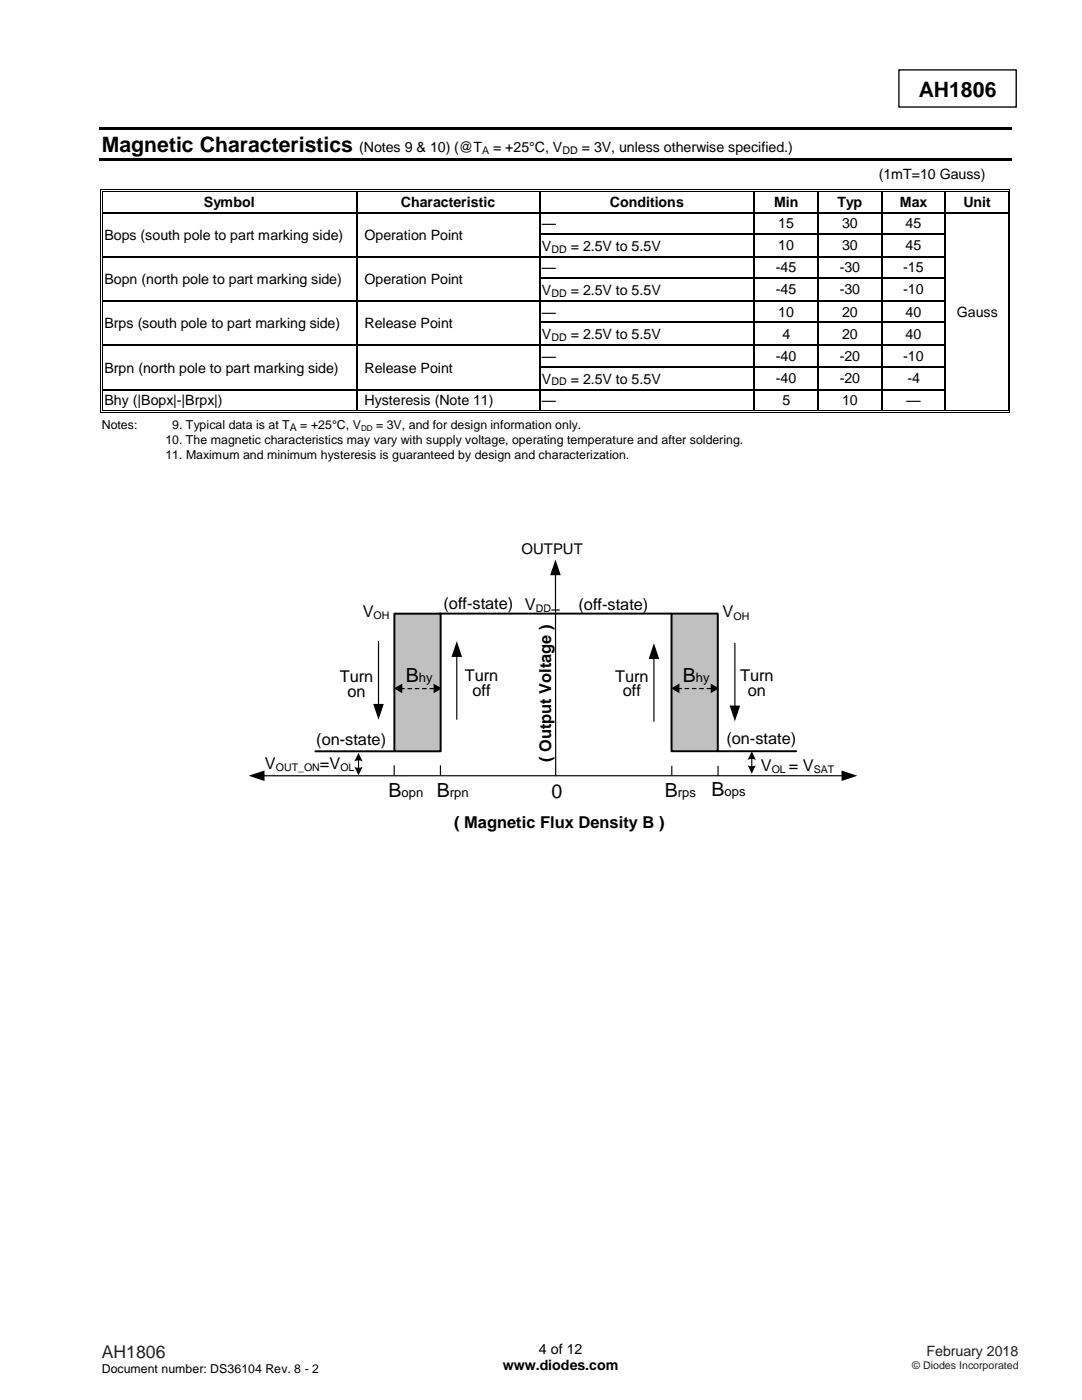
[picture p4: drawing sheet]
<svg xmlns="http://www.w3.org/2000/svg" width="216mm" height="279mm" viewBox="0 0 216 279" stroke-linecap="round" stroke-linejoin="round" font-family="sans-serif">
<path d="M179.4 14h23.4v7.4h-23.4z" fill="none" stroke="#000" stroke-width=".26"/>
<g fill="#000">
<path d="M19.8 25.5h182.2v.5h-182.2z" fill-rule="evenodd"/>
<path d="M19.8 31.6h182.2v.5h-182.2z" fill-rule="evenodd"/>
<path d="M20.1 37.8h.1v.6h-.1z" fill-rule="evenodd"/>
<path d="M20.1 37.8h.5v.2h-.5z" fill-rule="evenodd"/>
<path d="M20.4 38.1h.2v.3h-.2z" fill-rule="evenodd"/>
<path d="M20.4 38.1h.2v.2h-.2z" fill-rule="evenodd"/>
<path d="M71 38.3l.3 .1z" fill-rule="evenodd"/>
<path d="M71 37.8h.5v.2h-.5z" fill-rule="evenodd"/>
<path d="M71 38.1h.5v.2h-.5z" fill-rule="evenodd"/>
<path d="M107.5 38.3l.3 .1z" fill-rule="evenodd"/>
<path d="M107.5 37.8h.6v.2h-.6z" fill-rule="evenodd"/>
<path d="M107.5 38.1h.6v.2h-.6z" fill-rule="evenodd"/>
<path d="M150.4 38.3l.2 .1z" fill-rule="evenodd"/>
<path d="M150.4 37.8h.5v.2h-.5z" fill-rule="evenodd"/>
<path d="M150.4 38.1h.5v.2h-.5z" fill-rule="evenodd"/>
<path d="M163.1 38.3l.2 .1z" fill-rule="evenodd"/>
<path d="M163.1 37.8h.5v.2h-.5z" fill-rule="evenodd"/>
<path d="M163.1 38.1h.5v.2h-.5z" fill-rule="evenodd"/>
<path d="M175.8 38.3l.3 .1z" fill-rule="evenodd"/>
<path d="M175.8 37.8h.5v.2h-.5z" fill-rule="evenodd"/>
<path d="M175.8 38.1h.5v.2h-.5z" fill-rule="evenodd"/>
<path d="M188.5 38.3l.3 .1z" fill-rule="evenodd"/>
<path d="M188.5 37.8h.5v.2h-.5z" fill-rule="evenodd"/>
<path d="M188.5 38.1h.5v.2h-.5z" fill-rule="evenodd"/>
<path d="M201.1 37.8h.5v.2h-.5z" fill-rule="evenodd"/>
<path d="M201.1 38.1h.1v.3h-.1z" fill-rule="evenodd"/>
<path d="M201.1 38.1h.1v.2h-.1z" fill-rule="evenodd"/>
<path d="M201.4 37.8h.2v.6h-.2z" fill-rule="evenodd"/>
<path d="M20.1 42.3h.1v.3h-.1z" fill-rule="evenodd"/>
<path d="M20.1 46.5h.1v.3h-.1z" fill-rule="evenodd"/>
<path d="M20.1 51.1h.1v.3h-.1z" fill-rule="evenodd"/>
<path d="M20.1 55.3h.1v.3h-.1z" fill-rule="evenodd"/>
<path d="M20.4 42.3h.2v.3h-.2z" fill-rule="evenodd"/>
<path d="M20.4 46.5h.2v.3h-.2z" fill-rule="evenodd"/>
<path d="M20.4 51.1h.2v.3h-.2z" fill-rule="evenodd"/>
<path d="M20.4 55.3h.2v.3h-.2z" fill-rule="evenodd"/>
<path d="M71 42.3h.3v.3h-.3z" fill-rule="evenodd"/>
<path d="M71 46.5h.3v.3h-.3z" fill-rule="evenodd"/>
<path d="M71 51.1h.3v.3h-.3z" fill-rule="evenodd"/>
<path d="M71 55.3h.3v.3h-.3z" fill-rule="evenodd"/>
<path d="M107.5 42.3h.3v.3h-.3z" fill-rule="evenodd"/>
<path d="M107.5 46.5h.3v.3h-.3z" fill-rule="evenodd"/>
<path d="M107.5 51.1h.3v.3h-.3z" fill-rule="evenodd"/>
<path d="M107.5 55.3h.3v.3h-.3z" fill-rule="evenodd"/>
<path d="M150.4 42.3h.2v.3h-.2z" fill-rule="evenodd"/>
<path d="M150.4 46.5h.2v.3h-.2z" fill-rule="evenodd"/>
<path d="M150.4 51.1h.2v.3h-.2z" fill-rule="evenodd"/>
<path d="M150.4 55.3h.2v.3h-.2z" fill-rule="evenodd"/>
<path d="M163.1 42.3h.2v.3h-.2z" fill-rule="evenodd"/>
<path d="M163.1 46.5h.2v.3h-.2z" fill-rule="evenodd"/>
<path d="M163.1 51.1h.2v.3h-.2z" fill-rule="evenodd"/>
<path d="M163.1 55.3h.2v.3h-.2z" fill-rule="evenodd"/>
<path d="M175.8 42.3h.3v.3h-.3z" fill-rule="evenodd"/>
<path d="M175.8 46.5h.3v.3h-.3z" fill-rule="evenodd"/>
<path d="M175.8 51.1h.3v.3h-.3z" fill-rule="evenodd"/>
<path d="M175.8 55.3h.3v.3h-.3z" fill-rule="evenodd"/>
<path d="M188.5 42.3h.3v.3h-.3z" fill-rule="evenodd"/>
<path d="M188.5 46.5h.3v.3h-.3z" fill-rule="evenodd"/>
<path d="M188.5 51.1h.3v.3h-.3z" fill-rule="evenodd"/>
<path d="M188.5 55.3h.3v.3h-.3z" fill-rule="evenodd"/>
<path d="M201.1 42.3h.1v.3h-.1z" fill-rule="evenodd"/>
<path d="M201.1 46.5h.1v.3h-.1z" fill-rule="evenodd"/>
<path d="M201.1 51.1h.1v.3h-.1z" fill-rule="evenodd"/>
<path d="M201.1 55.3h.1v.3h-.1z" fill-rule="evenodd"/>
<path d="M201.4 42.3h.2v.3h-.2z" fill-rule="evenodd"/>
<path d="M201.4 46.5h.2v.3h-.2z" fill-rule="evenodd"/>
<path d="M201.4 51.1h.2v.3h-.2z" fill-rule="evenodd"/>
<path d="M201.4 55.3h.2v.3h-.2z" fill-rule="evenodd"/>
<path d="M20.1 60h.1v.2h-.1z" fill-rule="evenodd"/>
<path d="M20.1 64.2h.1v.2h-.1z" fill-rule="evenodd"/>
<path d="M20.1 68.8h.1v.3h-.1z" fill-rule="evenodd"/>
<path d="M20.1 73h.1v.3h-.1z" fill-rule="evenodd"/>
<path d="M20.1 77.6h.1v.3h-.1z" fill-rule="evenodd"/>
<path d="M20.4 60h.2v.2h-.2z" fill-rule="evenodd"/>
<path d="M20.4 64.2h.2v.2h-.2z" fill-rule="evenodd"/>
<path d="M20.4 68.8h.2v.3h-.2z" fill-rule="evenodd"/>
<path d="M20.4 73h.2v.3h-.2z" fill-rule="evenodd"/>
<path d="M20.4 77.6h.2v.3h-.2z" fill-rule="evenodd"/>
<path d="M71 60h.3v.2h-.3z" fill-rule="evenodd"/>
<path d="M71 64.2h.3v.2h-.3z" fill-rule="evenodd"/>
<path d="M71 68.8h.3v.3h-.3z" fill-rule="evenodd"/>
<path d="M71 73h.3v.3h-.3z" fill-rule="evenodd"/>
<path d="M71 77.6h.3v.3h-.3z" fill-rule="evenodd"/>
<path d="M107.5 60h.3v.2h-.3z" fill-rule="evenodd"/>
<path d="M107.5 64.2h.3v.2h-.3z" fill-rule="evenodd"/>
<path d="M107.5 68.8h.3v.3h-.3z" fill-rule="evenodd"/>
<path d="M107.5 73h.3v.3h-.3z" fill-rule="evenodd"/>
<path d="M107.5 77.6h.3v.3h-.3z" fill-rule="evenodd"/>
<path d="M150.4 60h.2v.2h-.2z" fill-rule="evenodd"/>
<path d="M150.4 64.2h.2v.2h-.2z" fill-rule="evenodd"/>
<path d="M150.4 68.8h.2v.3h-.2z" fill-rule="evenodd"/>
<path d="M150.4 73h.2v.3h-.2z" fill-rule="evenodd"/>
<path d="M150.4 77.6h.2v.3h-.2z" fill-rule="evenodd"/>
<path d="M163.1 60h.2v.2h-.2z" fill-rule="evenodd"/>
<path d="M163.1 64.2h.2v.2h-.2z" fill-rule="evenodd"/>
<path d="M163.1 68.8h.2v.3h-.2z" fill-rule="evenodd"/>
<path d="M163.1 73h.2v.3h-.2z" fill-rule="evenodd"/>
<path d="M163.1 77.6h.2v.3h-.2z" fill-rule="evenodd"/>
<path d="M175.8 60h.3v.2h-.3z" fill-rule="evenodd"/>
<path d="M175.8 64.2h.3v.2h-.3z" fill-rule="evenodd"/>
<path d="M175.8 68.8h.3v.3h-.3z" fill-rule="evenodd"/>
<path d="M175.8 73h.3v.3h-.3z" fill-rule="evenodd"/>
<path d="M175.8 77.6h.3v.3h-.3z" fill-rule="evenodd"/>
<path d="M188.5 60h.3v.2h-.3z" fill-rule="evenodd"/>
<path d="M188.5 64.2h.3v.2h-.3z" fill-rule="evenodd"/>
<path d="M188.5 68.8h.3v.3h-.3z" fill-rule="evenodd"/>
<path d="M188.5 73h.3v.3h-.3z" fill-rule="evenodd"/>
<path d="M188.5 77.6h.3v.3h-.3z" fill-rule="evenodd"/>
<path d="M201.1 60h.1v.2h-.1z" fill-rule="evenodd"/>
<path d="M201.1 64.2h.1v.2h-.1z" fill-rule="evenodd"/>
<path d="M201.1 68.8h.1v.3h-.1z" fill-rule="evenodd"/>
<path d="M201.1 73h.1v.3h-.1z" fill-rule="evenodd"/>
<path d="M201.1 77.6h.1v.3h-.1z" fill-rule="evenodd"/>
<path d="M201.4 60h.2v.2h-.2z" fill-rule="evenodd"/>
<path d="M201.4 64.2h.2v.2h-.2z" fill-rule="evenodd"/>
<path d="M201.4 68.8h.2v.3h-.2z" fill-rule="evenodd"/>
<path d="M201.4 73h.2v.3h-.2z" fill-rule="evenodd"/>
<path d="M201.4 77.6h.2v.3h-.2z" fill-rule="evenodd"/>
<path d="M20.1 81.9h.1v.5h-.1z" fill-rule="evenodd"/>
<path d="M20.1 82.2h.5v.2h-.5z" fill-rule="evenodd"/>
<path d="M20.4 81.9h.2v.1h-.2z" fill-rule="evenodd"/>
<path d="M20.4 81.9h.2v.1h-.2z" fill-rule="evenodd"/>
<path d="M71 81.9h.5v.1h-.5z" fill-rule="evenodd"/>
<path d="M71 82.2h.5v.2h-.5z" fill-rule="evenodd"/>
<path d="M107.5 81.9h.6v.1h-.6z" fill-rule="evenodd"/>
<path d="M107.5 82.2h.6v.2h-.6z" fill-rule="evenodd"/>
<path d="M150.4 81.9h.5v.1h-.5z" fill-rule="evenodd"/>
<path d="M150.4 82.2h.5v.2h-.5z" fill-rule="evenodd"/>
<path d="M163.1 81.9h.5v.1h-.5z" fill-rule="evenodd"/>
<path d="M163.1 82.2h.5v.2h-.5z" fill-rule="evenodd"/>
<path d="M175.8 81.9h.5v.1h-.5z" fill-rule="evenodd"/>
<path d="M175.8 82.2h.5v.2h-.5z" fill-rule="evenodd"/>
<path d="M188.5 81.9h.5v.1h-.5z" fill-rule="evenodd"/>
<path d="M188.5 82.2h.5v.2h-.5z" fill-rule="evenodd"/>
<path d="M201.1 82.2h.5v.2h-.5z" fill-rule="evenodd"/>
<path d="M201.1 81.9h.1v.1h-.1z" fill-rule="evenodd"/>
<path d="M201.1 81.9h.1v.1h-.1z" fill-rule="evenodd"/>
<path d="M201.4 81.9h.2v.5h-.2z" fill-rule="evenodd"/>
</g>
<g fill="none" stroke="#000" stroke-width=".2">
<path d="M20.2 38.4v3.9M20.5 38.4v3.9M20.6 37.9h50.4M20.6 38.2h50.4M71.5 37.9h36M71.5 38.2h36M108.1 37.9h42.3M108.1 38.2h42.3M150.9 37.9h12.2M150.9 38.2h12.2M163.6 37.9h12.2M163.6 38.2h12.2"/>
<path d="M176.3 37.9h12.2M176.3 38.2h12.2M189 37.9h12.1M189 38.2h12.1M201.2 38.4v3.9M201.5 38.4v3.9M20.2 42.6v3.9M20.2 46.8v4.3M20.2 51.4v3.9M20.2 55.6v4.4M20.5 42.6v3.9M20.5 46.8v4.3"/>
<path d="M20.5 51.4v3.9M20.5 55.6v4.4M201.2 42.6v3.9M201.2 46.8v4.3M201.2 51.4v3.9M201.2 55.6v4.4M201.5 42.6v3.9M201.5 46.8v4.3M201.5 51.4v3.9M201.5 55.6v4.4M20.2 60.2v4M20.2 64.4v4.4"/>
<path d="M20.2 69.1v3.9M20.2 73.3v4.3M20.2 77.9v4M20.5 60.2v4M20.5 64.4v4.4M20.5 69.1v3.9M20.5 73.3v4.3M20.5 77.9v4M201.2 60.2v4M201.2 64.4v4.4M201.2 69.1v3.9M201.2 73.3v4.3"/>
<path d="M201.2 77.9v4M201.5 60.2v4M201.5 64.4v4.4M201.5 69.1v3.9M201.5 73.3v4.3M201.5 77.9v4M20.6 82.3h50.4M20.6 82h50.4M71.5 82.3h36M71.5 82h36M108.1 82.3h42.3M108.1 82h42.3"/>
<path d="M150.9 82.3h12.2M150.9 82h12.2M163.6 82.3h12.2M163.6 82h12.2M176.3 82.3h12.2M176.3 82h12.2M189 82.3h12.1M189 82h12.1"/>
</g>
<g fill="none" stroke="#000" stroke-width=".25">
<path d="M71.1 38.4v3.9M107.7 38.4v3.9M150.5 38.4v3.9M163.2 38.4v3.9M175.9 38.4v3.9M188.6 38.4v3.9M20.6 42.4h50.4M20.6 51.3h50.4M71.1 42.6v3.9M71.1 46.8v4.3M71.1 51.4v3.9M71.1 55.6v4.4"/>
<path d="M71.3 42.4h36.2M71.3 51.3h36.2M107.7 42.6v3.9M107.7 46.8v4.3M107.7 51.4v3.9M107.7 55.6v4.4M107.8 42.4h42.6M107.8 46.7h42.6M107.8 51.3h42.6M107.8 55.5h42.6M150.5 42.6v3.9M150.5 46.8v4.3"/>
<path d="M150.5 51.4v3.9M150.5 55.6v4.4M150.6 42.4h12.5M150.6 46.7h12.5M150.6 51.3h12.5M150.6 55.5h12.5M163.2 42.6v3.9M163.2 46.8v4.3M163.2 51.4v3.9M163.2 55.6v4.4M163.3 42.4h12.5M163.3 46.7h12.5"/>
<path d="M163.3 51.3h12.5M163.3 55.5h12.5M175.9 42.6v3.9M175.9 46.8v4.3M175.9 51.4v3.9M175.9 55.6v4.4M176.1 42.4h12.4M176.1 46.7h12.4M176.1 51.3h12.4M176.1 55.5h12.4M188.6 42.6v3.9M188.6 46.8v4.3"/>
<path d="M188.6 51.4v3.9M188.6 55.6v4.4M188.8 42.4h12.3M20.6 60.1h50.4M20.6 68.9h50.4M20.6 77.8h50.4M71.1 60.2v4M71.1 64.4v4.4M71.1 69.1v3.9M71.1 73.3v4.3M71.1 77.9v4M71.3 60.1h36.2"/>
<path d="M71.3 68.9h36.2M71.3 77.8h36.2M107.7 60.2v4M107.7 64.4v4.4M107.7 69.1v3.9M107.7 73.3v4.3M107.7 77.9v4M107.8 60.1h42.6M107.8 64.3h42.6M107.8 68.9h42.6M107.8 73.2h42.6M107.8 77.8h42.6"/>
<path d="M150.5 60.2v4M150.5 64.4v4.4M150.5 69.1v3.9M150.5 73.3v4.3M150.5 77.9v4M150.6 60.1h12.5M150.6 64.3h12.5M150.6 68.9h12.5M150.6 73.2h12.5M150.6 77.8h12.5M163.2 60.2v4M163.2 64.4v4.4"/>
<path d="M163.2 69.1v3.9M163.2 73.3v4.3M163.2 77.9v4M163.3 60.1h12.5M163.3 64.3h12.5M163.3 68.9h12.5M163.3 73.2h12.5M163.3 77.8h12.5M175.9 60.2v4M175.9 64.4v4.4M175.9 69.1v3.9M175.9 73.3v4.3"/>
<path d="M175.9 77.9v4M176.1 60.1h12.4M176.1 64.3h12.4M176.1 68.9h12.4M176.1 73.2h12.4M176.1 77.8h12.4M188.6 60.2v4M188.6 64.4v4.4M188.6 69.1v3.9M188.6 73.3v4.3M188.6 77.9v4"/>
</g>
<path d="M134 122.5h9.2v27.4h-9.2z" fill-rule="evenodd" fill="#c0c0c0"/>
<path d="M87.6 122.5h46.4M134 122.5h9.2v27.4h-9.2zM143.3 149.9h15.6" fill="none" stroke="#000" stroke-width=".39"/>
<path d="M110.8 114.5l.1 40.3M130.5 131.2v12.8M146.6 128.4v12.7M134 152.9v1.9M143.3 152.9v1.9M150 151.2v1.9M168.2 154.8h-115.7" fill="none" stroke="#000" stroke-width=".23"/>
<g fill="#000">
<path d="M110.8 111.6l1.1 3.2h-2.1zM130.5 128.4l1 3.1h-2.1zM133.9 137.4l1.7-1v1.9zM141.8 136.4l1.7 1-1.7 .9zM49.6 154.8l3.2-1v2.1zM145.6 140.8h2.1l-1.1 3.2zM167.9 153.8l3.2 1-3.2 1.1z"/>
<path d="M150 150l.8 1.6a1.73 1.73 0 0 0-1.6 0z" fill-rule="evenodd"/>
<path d="M149.2 152.7a1.73 1.73 0 0 0 1.6 0l-.8 1.7z" fill-rule="evenodd"/>
</g>
<path d="M141.8 137.4h-6.5" fill="none" stroke="#000" stroke-width=".24" stroke-dasharray=".7 .7"/>
<path d="M78.7 122.5h9.2v27.4h-9.2z" fill-rule="evenodd" fill="#c0c0c0"/>
<path d="M78.7 122.5h9.2v27.4h-9.2zM62.9 149.9h15.7" fill="none" stroke="#000" stroke-width=".39"/>
<path d="M75.5 128v12.7M91.1 130.8v12.8M110.1 121.7h1.5M71.5 151.5v1.9M78.7 152.8v1.8M87.9 152.8v1.8" fill="none" stroke="#000" stroke-width=".23"/>
<g fill="#000">
<path d="M78.6 137.4l1.7-1v2zM86.5 136.4l1.7 1-1.7 1zM91.1 128l1.1 3.1h-2.1zM74.5 140.5h2.1l-1.1 3.1z"/>
<path d="M71.5 150.3l.8 1.7a1.73 1.73 0 0 0-1.6 0z" fill-rule="evenodd"/>
<path d="M70.7 153a1.73 1.73 0 0 0 1.6 0l-.8 1.7z" fill-rule="evenodd"/>
</g>
<path d="M86.5 137.4h-6.5" fill="none" stroke="#000" stroke-width=".24" stroke-dasharray=".7 .7"/>
<g font-size="4.2">
<text x="183.3" y="19.3">AH1806</text>
<text x="20.3" y="30.3">Magnetic Characteristics</text>
</g>
<g font-size="3.9">
<text x="81" y="136.1">B</text>
<text x="136.3" y="136.1">B</text>
<text x="77.5" y="159.1">B</text>
<text x="87.1" y="159.1">B</text>
<text x="110.1" y="159.2">0</text>
<text x="132.6" y="159">B</text>
<text x="142" y="158.9">B</text>
</g>
<text font-size="3.5" fill="#231f20" x="20.3" y="270.9">AH1806</text>
<g font-size="3.3">
<text x="110" y="152" transform="rotate(-90 110 152)">( Output Voltage )</text>
<text x="90.6" y="165.2">( Magnetic Flux Density B )</text>
</g>
<g font-size="3.2">
<text x="72.4" y="123.1">V</text>
<text x="88.5" y="121.4">(off-state)</text>
<text x="104.8" y="121.7">V</text>
<text x="115.4" y="121.7">(off-state)</text>
<text x="144.2" y="123.2">V</text>
<text x="67.8" y="136.2">Turn</text>
<text x="92.7" y="136">Turn</text>
<text x="122.7" y="136">Turn</text>
<text x="147.7" y="136">Turn</text>
<text x="69.3" y="139.1">on</text>
<text x="94.3" y="138.9">off</text>
<text x="124.3" y="139">off</text>
<text x="149.2" y="138.9">on</text>
<text x="63.1" y="148.6">(on-state)</text>
<text x="144.9" y="148.5">(on-state)</text>
<text x="52.9" y="153.5">V</text>
<text x="63.8" y="153.5">=V</text>
<text x="151.8" y="153.8">V</text>
<text x="157.4" y="153.8">= V</text>
</g>
<text font-size="3" x="104.1" y="110.5">OUTPUT</text>
<g font-size="2.8">
<text x="71.7" y="30.3">(Notes 9 &amp; 10) (@T</text>
<text x="98.4" y="30.3">= +25°C, V</text>
<text x="116.1" y="30.3">= 3V, unless otherwise specified.)</text>
<text x="175.3" y="35.7">(1mT=10 Gauss)</text>
<text x="40.6" y="41.3">Symbol</text>
<text x="80" y="41.3">Characteristic</text>
<text x="121.7" y="41.3">Conditions</text>
<text x="154.5" y="41.3">Min</text>
<text x="167.1" y="41.3">Typ</text>
<text x="179.5" y="41.3">Max</text>
<text x="192.2" y="41.3">Unit</text>
<text x="20.8" y="47.8">Bops (south pole to part marking side)</text>
<text x="72.7" y="47.8">Operation Point</text>
<text x="108.1" y="45.5">—</text>
<text x="155.3" y="45.5">15</text>
<text x="168" y="45.5">30</text>
<text x="180.7" y="45.5">45</text>
<text x="108.1" y="50.1">V</text>
<text x="113.9" y="50.1">= 2.5V to 5.5V</text>
<text x="155.3" y="50">10</text>
<text x="168" y="50">30</text>
<text x="180.7" y="50">45</text>
<text x="20.8" y="56.7">Bopn (north pole to part marking side)</text>
<text x="72.7" y="56.7">Operation Point</text>
<text x="108.1" y="54.4">—</text>
<text x="108.1" y="58.9">V</text>
<text x="113.9" y="58.9">= 2.5V to 5.5V</text>
<text x="154.8" y="54.4">-45</text>
<text x="154.8" y="58.8">-45</text>
<text x="167.5" y="54.4">-30</text>
<text x="167.5" y="58.8">-30</text>
<text x="180.2" y="54.4">-15</text>
<text x="180.2" y="58.8">-10</text>
<text x="20.8" y="65.5">Brps (south pole to part marking side)</text>
<text x="72.7" y="65.5">Release Point</text>
<text x="108.1" y="63.2">—</text>
<text x="155.3" y="63.2">10</text>
<text x="168" y="63.2">20</text>
<text x="180.7" y="63.2">40</text>
<text x="190.9" y="63.2">Gauss</text>
<text x="108.1" y="67.7">V</text>
<text x="113.9" y="67.7">= 2.5V to 5.5V</text>
<text x="156.1" y="67.6">4</text>
<text x="168" y="67.6">20</text>
<text x="180.7" y="67.6">40</text>
<text x="20.8" y="74.3">Brpn (north pole to part marking side)</text>
<text x="72.7" y="74.3">Release Point</text>
<text x="108.1" y="72.1">—</text>
<text x="108.1" y="76.6">V</text>
<text x="113.9" y="76.6">= 2.5V to 5.5V</text>
<text x="154.8" y="72.1">-40</text>
<text x="154.8" y="76.5">-40</text>
<text x="167.5" y="72.1">-20</text>
<text x="167.5" y="76.5">-20</text>
<text x="180.2" y="72.1">-10</text>
<text x="181.1" y="76.5">-4</text>
<text x="20.8" y="80.9">Bhy (|Bopx|-|Brpx|)</text>
<text x="72.7" y="80.9">Hysteresis (Note 11)</text>
<text x="108.1" y="80.9">—</text>
<text x="156.1" y="80.9">5</text>
<text x="168" y="80.9">10</text>
<text x="180.9" y="80.9">—</text>
<text x="100.3" y="273.5">www.diodes.com</text>
<text x="107.5" y="270.2">4 of 12</text>
</g>
<text font-size="2.8" fill="#231f20" x="184.9" y="270.6">February 2018</text>
<g font-size="2.6">
<text x="83.6" y="136.1">hy</text>
<text x="138.9" y="136.1">hy</text>
<text x="80.1" y="159.1">opn</text>
<text x="89.8" y="159.1">rpn</text>
<text x="135.2" y="159">rps</text>
<text x="144.6" y="158.9">ops</text>
</g>
<g font-size="2.5">
<text x="20.3" y="85.7">Notes:</text>
<text x="33" y="88.7">10. The magnetic characteristics may vary with supply voltage, operating temperature and after soldering.</text>
<text x="34.4" y="85.7">9. Typical data is at T</text>
<text x="59.9" y="85.7">= +25°C, V</text>
<text x="75.1" y="85.7">= 3V, and for design information only.</text>
<text x="33" y="91.5">11. Maximum and minimum hysteresis is guaranteed by design and characterization.</text>
<text x="20.3" y="274">Document number: DS36104 Rev. 8 - 2</text>
</g>
<g font-size="2.1">
<text x="96.2" y="30.7">A</text>
<text x="112.2" y="30.7">DD</text>
<text x="110" y="50.4">DD</text>
<text x="110" y="59.3">DD</text>
<text x="110" y="68.1">DD</text>
<text x="110" y="76.9">DD</text>
<text x="57.8" y="86">A</text>
<text x="74.5" y="123.5">OH</text>
<text x="106.9" y="122.2">DD</text>
<text x="146.4" y="123.7">OH</text>
<text x="55" y="153.9">OUT_ON</text>
<text x="67.9" y="153.9">OL</text>
<text x="154" y="154.2">OL</text>
<text x="162.4" y="154.2">SAT</text>
</g>
<text font-size="2.1" fill="#231f20" x="182" y="273.2">© Diodes Incorporated</text>
<text font-size="1.6" x="72.1" y="86">DD</text>
</svg>
